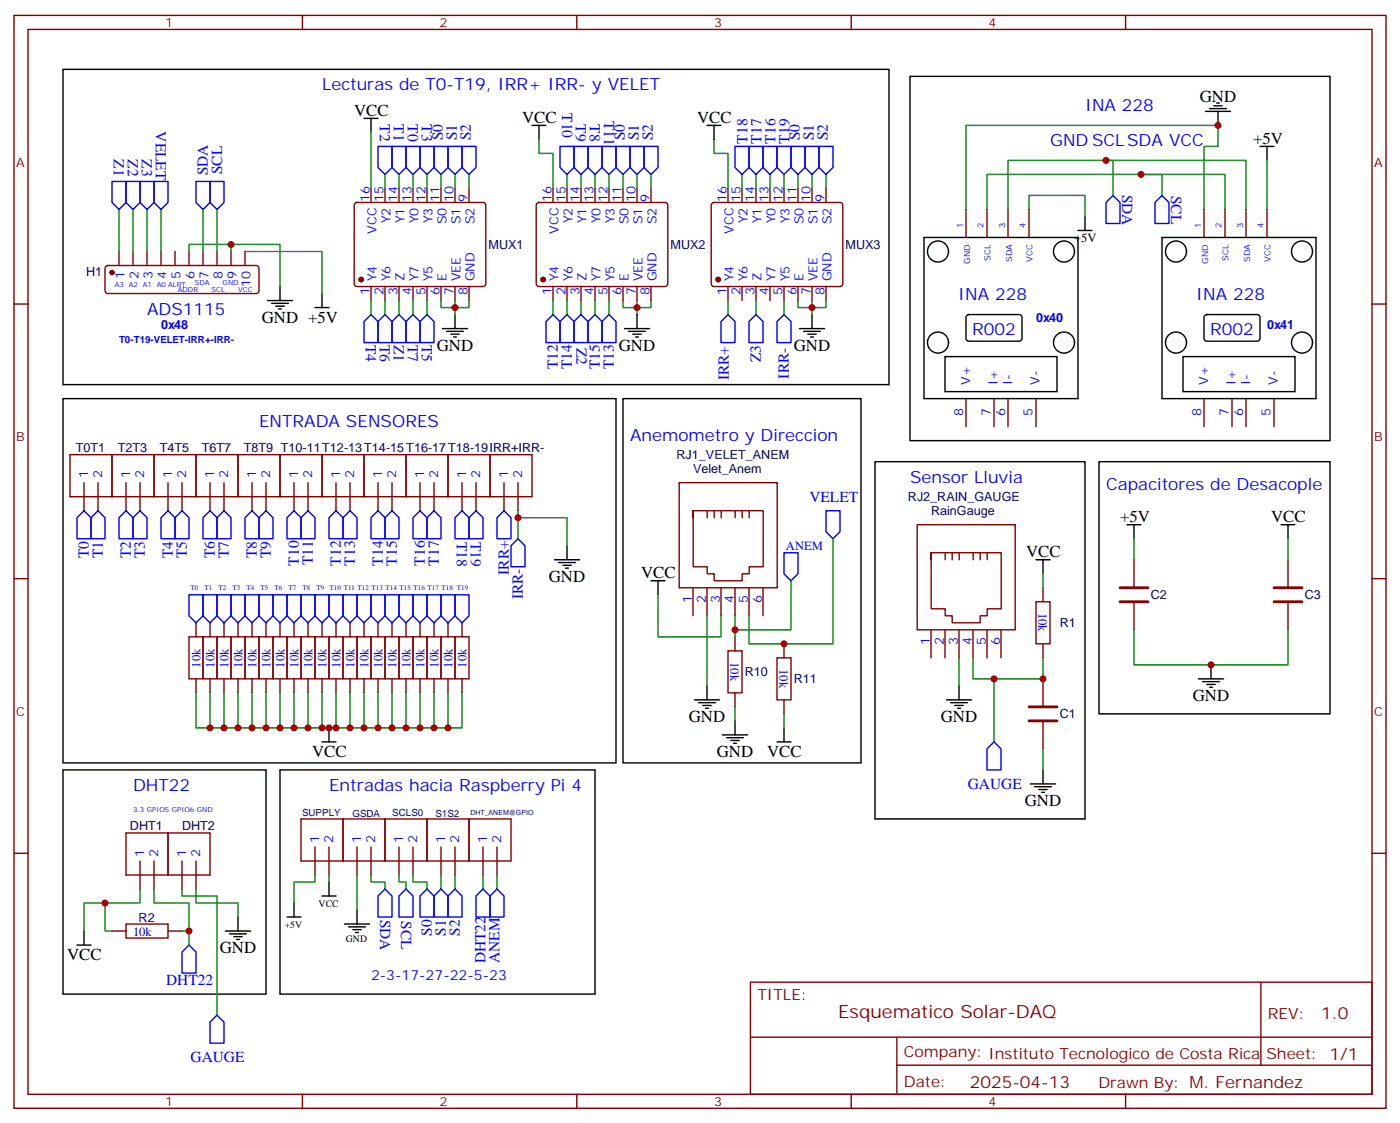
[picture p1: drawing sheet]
<svg xmlns="http://www.w3.org/2000/svg" width="353mm" height="283mm" viewBox="0 0 353 283" stroke-linecap="round" stroke-linejoin="round" font-family="sans-serif">
<g fill="none" stroke="#870000" stroke-width=".35">
<path d="M3.5 3.9h345.7v275.1h-345.7zM7.1 7.4h338.6v268.1h-338.6zM76.2 3.9v3.5M145.3 3.9v3.5M214.5 3.9v3.5M283.6 3.9v3.5M89.5 51.2l.5-.2h31.7a.71 .71 0 0 1 .7 .7v19.7l-.4 .7h-32l-.5-.2-.2-.5v-19.7zM93.5 47.4v3.6M97 47.4v3.6M100.5 47.4v3.6M104.1 47.4v3.6M107.6 47.4v3.6"/>
<path d="M111.1 47.4v3.6M114.7 47.4v3.6M118.2 47.4v3.6M135.3 51.2l.5-.2h31.8a.71 .71 0 0 1 .7 .7v19.7l-.5 .7h-32l-.5-.2-.2-.5v-19.7zM139.3 47.4v3.6M142.9 47.4v3.6M146.4 47.4v3.6M149.9 47.4v3.6M153.5 47.4v3.6M157 47.4v3.6M160.5 47.4v3.6M164 47.4v3.6"/>
<path d="M179.4 51.2l.5-.2h31.8a.71 .71 0 0 1 .7 .7v19.7l-.5 .7h-32l-.5-.2-.2-.5v-19.7zM183.4 47.4v3.6M187 47.4v3.6M190.5 47.4v3.6M194 47.4v3.6M197.6 47.4v3.6M201.1 47.4v3.6M204.6 47.4v3.6M208.1 47.4v3.6M243.4 52.7v7M248.7 52.7v7M254 52.7v7"/>
<path d="M259.3 52.7v7M303.4 52.7v7M308.7 52.7v7M314 52.7v7M319.3 52.7v7M3.5 76.6h3.6M26.7 67.1l.5-.2h37.4a.71 .71 0 0 1 .7 .7v5.6l-.3 .5-.4 .2h-37.4l-.5-.2-.2-.5v-5.6zM30 63.3v3.6M33.5 63.3v3.6M37 63.3v3.6M40.6 63.3v3.6M44.1 63.3v3.6"/>
<path d="M47.6 63.3v3.6M51.2 63.3v3.6M54.7 63.3v3.6M58.2 63.3v3.6M61.7 63.3v3.6M93.5 72.1v3.6M97 72.1v3.6M100.5 72.1v3.6M104.1 72.1v3.6M107.6 72.1v3.6M111.1 72.1v3.6M114.7 72.1v3.6"/>
<path d="M118.2 72.1v3.6M139.3 72.1v3.6M142.9 72.1v3.6M146.4 72.1v3.6M149.9 72.1v3.6M153.5 72.1v3.6M157 72.1v3.6M160.5 72.1v3.6M164 72.1v3.6M183.4 72.1v3.6M187 72.1v3.6M190.5 72.1v3.6"/>
<path d="M194 72.1v3.6M197.6 72.1v3.6M201.1 72.1v3.6M204.6 72.1v3.6M208.1 72.1v3.6M345.7 76.6h3.5M17.6 114.5h116.5v10.6h-116.5zM28.2 114.5v10.6M38.8 114.5v10.6M49.4 114.5v10.6M60 114.5v10.6M70.6 114.5v10.6"/>
<path d="M81.1 114.5v10.6M91.7 114.5v10.6M102.3 114.5v10.6M112.9 114.5v10.6M123.5 114.5v10.6M243.4 100.5v6.9M250.5 100.5v6.9M254 100.5v6.9M261.1 100.5v6.9M303.4 100.5v6.9M310.4 100.5v6.9M314 100.5v6.9"/>
<path d="M321 100.5v6.9M21.2 121.5v7.1M24.7 121.5v7.1M31.7 121.5v7.1M35.3 121.5v7.1M42.3 121.5v7.1M45.9 121.5v7.1M52.9 121.5v7.1M56.4 121.5v7.1M63.5 121.5v7.1M67 121.5v7.1M74.1 121.5v7.1"/>
<path d="M77.6 121.5v7.1M84.7 121.5v7.1M88.2 121.5v7.1M95.2 121.5v7.1M98.8 121.5v7.1M105.8 121.5v7.1M109.4 121.5v7.1M116.4 121.5v7.1M119.9 121.5v7.1M127 121.5v7.1M130.5 121.5v7.1M171.1 121.5h24.7v26.5h-24.7z"/>
<path d="M174.7 128.6h17.6v14.1h-3.5v1.8h-1.8v1.7h-7v-1.7h-1.8v-1.8h-3.5v-14.1v1.8M178.2 128.6v1.8M180 128.6v1.8M181.7 128.6v1.8M185.3 128.6v1.8M187 128.6v1.8M188.8 128.6v1.8M231.1 132.1h24.7v26.5h-24.7zM234.6 139.2h17.7v14.1h-3.5v1.7h-1.8v1.8h-7.1v-1.8h-1.7v-1.7h-3.6v-14.1v1.7M238.2 139.2v1.7M239.9 139.2v1.7M241.7 139.2v1.7"/>
<path d="M245.2 139.2v1.7M247 139.2v1.7M248.8 139.2v1.7M3.5 145.7h3.6M49.4 156.8v3.5M52.9 156.8v3.5M56.4 156.8v3.5M60 156.8v3.5M63.5 156.8v3.5M67 156.8v3.5M70.6 156.8v3.5M74.1 156.8v3.5"/>
<path d="M77.6 156.8v3.5M81.1 156.8v3.5M84.7 156.8v3.5M88.2 156.8v3.5M91.7 156.8v3.5M95.2 156.8v3.5M98.8 156.8v3.5M102.3 156.8v3.5M105.8 156.8v3.5M109.4 156.8v3.5M112.9 156.8v3.5M116.4 156.8v3.5"/>
<path d="M174.6 148v7M178.2 148v7M181.7 148v7M185.2 148v7M188.7 148v7M192.3 148v7M234.6 158.6v7M238.1 158.6v7M241.7 158.6v7M245.2 158.6v7M248.7 158.6v7M252.2 158.6v7"/>
<path d="M261.1 151.5h3.5v10.6h-3.5zM262.8 148v3.5M285.8 140.9v7.1M285.8 151.5v7.1M324.6 140.9v7.1M324.6 151.5v7.1M345.7 145.7h3.5M47.6 160.3h3.6v10.6h-3.6zM49.4 170.9v3.5M51.2 160.3h3.5v10.6h-3.5zM52.9 170.9v3.5M54.7 160.3h3.5v10.6h-3.5z"/>
<path d="M56.4 170.9v3.5M58.2 160.3h3.5v10.6h-3.5zM60 170.9v3.5M61.7 160.3h3.6v10.6h-3.6zM63.5 170.9v3.5M65.3 160.3h3.5v10.6h-3.5zM67 170.9v3.5M68.8 160.3h3.5v10.6h-3.5zM70.6 170.9v3.5M72.3 160.3h3.5v10.6h-3.5zM74.1 170.9v3.5M75.8 160.3h3.6v10.6h-3.6z"/>
<path d="M77.6 170.9v3.5M79.4 160.3h3.5v10.6h-3.5zM81.1 170.9v3.5M82.9 160.3h3.5v10.6h-3.5zM84.7 170.9v3.5M86.4 160.3h3.6v10.6h-3.6zM88.2 170.9v3.5M90 160.3h3.5v10.6h-3.5zM91.7 170.9v3.5M93.5 160.3h3.5v10.6h-3.5zM95.2 170.9v3.5M97 160.3h3.5v10.6h-3.5z"/>
<path d="M98.8 170.9v3.5M100.5 160.3h3.6v10.6h-3.6zM102.3 170.9v3.5M104.1 160.3h3.5v10.6h-3.5zM105.8 170.9v3.5M107.6 160.3h3.5v10.6h-3.5zM109.4 170.9v3.5M111.1 160.3h3.6v10.6h-3.6zM112.9 170.9v3.5M114.7 160.3h3.5v10.6h-3.5zM116.4 170.9v3.5M183.4 163.9h3.6v10.5h-3.6z"/>
<path d="M185.2 160.3v3.6M185.2 174.4v3.6M195.8 165.6h3.5v10.6h-3.5zM197.6 162.1v3.5M197.6 176.2v3.5M262.8 162.1v3.5M262.8 170.9v7.1M262.8 181.5v7.1M3.5 214.8h3.6M31.7 209.7h21.2v10.6h-21.2zM35.3 216.8v7M38.8 216.8v7"/>
<path d="M42.3 209.7v10.6M45.9 216.8v7M49.4 216.8v7M75.8 206.2h53v10.6h-53zM79.4 213.3v7M82.9 213.3v7M86.4 206.2v10.6M90 213.3v7M93.5 213.3v7M97 206.2v10.6M100.5 213.3v7M104.1 213.3v7"/>
<path d="M107.6 206.2v10.6M111.1 213.3v7M114.7 213.3v7M118.2 206.2v10.6M121.7 213.3v7M125.2 213.3v7M345.7 214.8h3.5M28.2 234.4h3.5M31.7 232.7h10.6v3.5h-10.6zM42.3 234.4h3.6M189.1 247.3h156.6v28.2h-156.6zM317.7 247.3v20.9"/>
<path d="M76.2 275.5v3.5M145.3 275.5v3.5M189.1 261.1h156.5M214.5 275.5v3.5M226 268.2h119.6M226 261.1v14.2M283.6 275.5v3.5"/>
</g>
<g fill="none" stroke="#000" stroke-width=".35">
<path d="M15.9 17.5h208.1v79.3h-208.1zM229.3 19.2h105.8v91.7h-105.8zM91.7 29.8h3.5M93.5 29.8v3.5M134.1 31.6h3.5M135.8 31.6v3.5M178.2 31.6h3.5M179.9 31.6v3.5M303.7 28h6.4M304.8 27.3h4.2M305.9 26.6h2.1M306.6 25.9h.7"/>
<path d="M306.9 28v3.6M317.5 36.9h3.5M319.3 36.9v3.5M232.8 59.8h38.8v40.6h-38.8zM271.6 58h3.6M273.4 54.5v3.5M292.8 59.8h38.8v40.6h-38.8zM67.4 75.7h6.3M68.4 76.4h4.3M69.5 77.1h2.1M70.2 77.8h.7M70.6 72.1v3.6"/>
<path d="M79.4 77.4h3.5M81.1 73.9v3.5M114.7 79.2v3.5M160.5 79.2v3.5M204.6 79.2v3.5M243.7 79.4l.4-.2h12.7a.71 .71 0 0 1 .7 .7v5.3l-.4 .6-13 .1-.5-.2-.2-.5v-5.3zM303.6 79.4l.5-.2h12.7a.71 .71 0 0 1 .7 .7v5.3l-.5 .6-12.9 .1-.5-.2-.2-.5v-5.3zM111.5 82.7h6.3M112.5 83.4h4.3M113.6 84.1h2.1M114.3 84.8h.7M157.3 82.7h6.4"/>
<path d="M158.4 83.4h4.2M159.5 84.1h2.1M160.2 84.8h.7M201.4 82.7h6.4M202.5 83.4h4.2M203.6 84.1h2.1M204.3 84.8h.7M238.1 89.8h28.2v8.8h-28.2zM298.1 89.8h28.2v8.8h-28.2zM15.9 100.4h139.3v91.7h-139.3zM157 100.4h60v91.7h-60zM220.5 116.2h52.9v90h-52.9z"/>
<path d="M276.9 116.2h58.2v63.5h-58.2zM142.9 137.4v3.5M284 132.1h3.5M285.8 132.1v3.5M322.8 132.1h3.5M324.6 132.1v3.5M139.7 140.9h6.3M140.8 141.6h4.2M141.8 142.3h2.1M142.5 143.1h.7M164 146.2h3.6M165.8 146.2v3.6"/>
<path d="M261.1 140.9h3.5M262.8 140.9v3.6M175 176.2h6.3M176 176.9h4.3M177.1 177.6h2.1M177.8 178.3h.7M178.2 172.7v3.5M238.5 176.2h6.3M239.5 176.9h4.3M240.6 177.6h2.1M241.3 178.3h.7M241.7 172.7v3.5"/>
<path d="M302 170.9h6.3M303 171.6h4.3M304.1 172.3h2.1M304.8 173h.7M305.2 167.4v3.5M15.9 193.9h51.1v56.4h-51.1zM70.6 193.9h79.3v56.4h-79.3zM81.1 186.8h3.6M82.9 183.3v3.5M182 185h6.4M183.1 185.7h4.2M184.1 186.4h2.2"/>
<path d="M184.9 187.1h.7M185.2 181.5v3.5M195.8 186.8h3.5M197.6 183.3v3.5M259.6 197.4h6.4M260.7 198.1h4.2M261.8 198.8h2.1M262.5 199.5h.7M262.8 193.9v3.5M19.4 237.9h3.5M21.2 234.4v3.5M56.8 234.4h6.3"/>
<path d="M57.9 235.1h4.2M58.9 235.8h2.1M59.6 236.5h.7M60 230.9v3.5M72.3 230.9h3.5M74.1 227.4v3.5M81.1 225.6h3.6M82.9 222.1v3.5M86.8 232.7h6.3M87.8 233.4h4.3M88.9 234.1h2.1M89.6 234.8h.7"/>
<path d="M90 229.1v3.6"/>
<circle cx="236.4" cy="63.3" r="2.65"/>
<circle cx="268.1" cy="63.3" r="2.65"/>
<circle cx="296.3" cy="63.3" r="2.65"/>
<circle cx="328.1" cy="63.3" r="2.65"/>
<circle cx="236.4" cy="86.3" r="2.65"/>
<circle cx="268.1" cy="86.3" r="2.65"/>
<circle cx="296.3" cy="86.3" r="2.65"/>
<circle cx="328.1" cy="86.3" r="2.65"/>
</g>
<g fill="none" stroke="#008700" stroke-width=".35">
<path d="M93.5 33.3v14.1M135.8 35.1v3.5h3.5v8.8M179.9 35.1v3.5h3.5v8.8M30 52.7v10.6M33.5 52.7v10.6M37 52.7v10.6M40.6 52.7v10.6M51.2 52.7v10.6M54.7 52.7v10.6M97 43.9v3.5M100.5 43.9v3.5M104.1 43.9v3.5"/>
<path d="M107.6 43.9v3.5M111.1 43.9v3.5M114.7 43.9v3.5M118.2 43.9v3.5M142.9 43.9v3.5M146.4 43.9v3.5M149.9 43.9v3.5M153.5 43.9v3.5M157 43.9v3.5M160.5 43.9v3.5M164 43.9v3.5M187 43.9v3.5"/>
<path d="M190.5 43.9v3.5M194 43.9v3.5M197.6 43.9v3.5M201.1 43.9v3.5M204.6 43.9v3.5M208.1 43.9v3.5M243.4 52.7v-21.1h63.5v5.3h-3.5v15.8M248.7 52.7v-8.8h60v8.8M254 52.7v-12.3h60v12.3M259.3 52.7v-3.5h14.1v5.3M278.7 40.4h1.8v8.8M287.5 43.9h5.3v5.3"/>
<path d="M319.3 40.4v12.3M58.2 63.3v-1.7h12.4v10.5M58.2 61.6h-10.6v1.7M61.7 63.3h19.4v10.6M93.5 75.7v3.5M97 75.7v3.5M100.5 75.7v3.5M104.1 75.7v3.5M107.6 75.7v3.5M111.1 75.7v1.7h7.1v-1.7M114.7 75.7v3.5M139.3 75.7v3.5"/>
<path d="M142.9 75.7v3.5M146.4 75.7v3.5M149.9 75.7v3.5M153.5 75.7v3.5M157 75.7v1.7h7v-1.7M160.5 75.7v3.5M183.4 75.7v3.5M190.5 75.7v3.5M197.6 75.7v3.5M201.1 75.7v1.7h7v-1.7M204.6 75.7v3.5M130.5 130.4h12.4v7"/>
<path d="M130.5 128.6v7M209.9 135.6v26.5h-21.2v-7.1M285.8 135.6v5.3M324.6 135.6v5.3M165.8 149.8v10.5h15.9v-5.3M178.2 155v17.7M185.2 155v5.3M199.3 146.2v12.4h-14.1M262.8 144.5v3.5M285.8 158.6v8.8h38.8v-8.8M49.4 174.4v8.9h67v-8.9M52.9 174.4v8.9"/>
<path d="M56.4 174.4v8.9M60 174.4v8.9M63.5 174.4v8.9M67 174.4v8.9M70.6 174.4v8.9M74.1 174.4v8.9M77.6 174.4v8.9M81.1 174.4v8.9M84.7 174.4v8.9M88.2 174.4v8.9M91.7 174.4v8.9M95.2 174.4v8.9"/>
<path d="M98.8 174.4v8.9M102.3 174.4v8.9M105.8 174.4v8.9M109.4 174.4v8.9M112.9 174.4v8.9M185.2 178v3.5M197.6 179.7v3.6M241.7 165.6v7.1M245.2 165.6v5.3h17.6v-5.3M250.5 170.9v15.9M262.8 188.6v5.3M26.5 227.4v7h1.7"/>
<path d="M35.3 223.8v3.6h-14.1v7M38.8 223.8v3.6h8.8v7h-1.7M45.9 223.8v1.8h8.8v30M47.6 234.4v3.5M49.4 223.8v3.6h10.6v3.5M79.4 220.3v1.8h-5.3v5.3M82.9 220.3v1.8M90 220.3v8.8M93.5 220.3v1.8h3.5v1.7M100.5 220.3v1.8h1.8v1.7M104.1 220.3v1.8h3.5v1.7M111.1 220.3v3.5"/>
<path d="M114.7 220.3v3.5M121.7 220.3v3.5M125.2 220.3v3.5"/>
</g>
<g fill="#870000" stroke="#870000" stroke-width=".35">
<circle cx="28.2" cy="68.6" r=".53"/>
<circle cx="91" cy="70.4" r=".53"/>
<circle cx="136.9" cy="70.4" r=".53"/>
<circle cx="181" cy="70.4" r=".53"/>
</g>
<g fill="none" stroke="#00f" stroke-width=".35">
<path d="M95.2 36.9h3.6v5.3l-1.8 1.7-1.8-1.7zM98.8 36.9h3.5v5.3l-1.8 1.7-1.7-1.7zM102.3 36.9h3.5v5.3l-1.7 1.7-1.8-1.7zM105.8 36.9h3.6v5.3l-1.8 1.7-1.8-1.7zM109.4 36.9h3.5v5.3l-1.8 1.7-1.7-1.7zM112.9 36.9h3.5v5.3l-1.7 1.7-1.8-1.7zM116.4 36.9h3.5v5.3l-1.7 1.7-1.8-1.7zM141.1 36.9h3.5v5.3l-1.7 1.7-1.8-1.7zM144.6 36.9h3.6v5.3l-1.8 1.7-1.8-1.7zM148.2 36.9h3.5v5.3l-1.8 1.7-1.7-1.7zM151.7 36.9h3.5v5.3l-1.7 1.7-1.8-1.7zM155.2 36.9h3.5v5.3l-1.7 1.7-1.8-1.7z"/>
<path d="M158.7 36.9h3.6v5.3l-1.8 1.7-1.8-1.7zM162.3 36.9h3.5v5.3l-1.8 1.7-1.7-1.7zM185.2 36.9h3.5v5.3l-1.7 1.7-1.8-1.7zM188.7 36.9h3.6v5.3l-1.8 1.7-1.8-1.7zM192.3 36.9h3.5v5.3l-1.8 1.7-1.7-1.7zM195.8 36.9h3.5v5.3l-1.7 1.7-1.8-1.7zM199.3 36.9h3.5v5.3l-1.7 1.7-1.8-1.7zM202.8 36.9h3.6v5.3l-1.8 1.7-1.8-1.7zM206.4 36.9h3.5v5.3l-1.8 1.7-1.7-1.7zM28.2 45.7h3.5v5.3l-1.7 1.7-1.8-1.7zM31.7 45.7h3.6v5.3l-1.8 1.7-1.8-1.7zM35.3 45.7h3.5v5.3l-1.8 1.7-1.7-1.7z"/>
<path d="M38.8 45.7h3.5v5.3l-1.7 1.7-1.8-1.7zM49.4 45.7h3.5v5.3l-1.7 1.7-1.8-1.7zM52.9 45.7h3.5v5.3l-1.7 1.7-1.8-1.7zM278.7 51l1.8-1.8 1.7 1.8v5.3h-3.5zM292.8 49.2l1.8 1.8v5.3h-3.6v-5.3zM139.3 79.2l1.8 1.8v5.3h-3.5v-5.3zM146.4 79.2l1.8 1.8v5.3h-3.6v-5.3zM149.9 79.2l1.8 1.8v5.3h-3.5v-5.3zM153.5 79.2l1.7 1.8v5.3h-3.5v-5.3zM190.5 79.2l1.8 1.8v5.3h-3.6v-5.3zM91.7 81l1.8-1.8 1.7 1.8v5.3h-3.5zM95.2 81l1.8-1.8 1.8 1.8v5.3h-3.6z"/>
<path d="M98.8 81l1.7-1.8 1.8 1.8v5.3h-3.5zM102.3 81l1.8-1.8 1.7 1.8v5.3h-3.5zM105.8 81l1.8-1.8 1.8 1.8v5.3h-3.6zM141.1 81l1.8-1.8 1.7 1.8v5.3h-3.5zM181.7 81l1.7-1.8 1.8 1.8v5.3h-3.5zM195.8 81l1.8-1.8 1.7 1.8v5.3h-3.5zM21.2 128.6l1.7 1.8v5.2h-3.5v-5.2zM24.7 128.6l1.8 1.8v5.2h-3.6v-5.2zM31.7 128.6l1.8 1.8v5.2h-3.5v-5.2zM35.3 128.6l1.7 1.8v5.2h-3.5v-5.2zM42.3 128.6l1.8 1.8v5.2h-3.5v-5.2zM45.9 128.6l1.7 1.8v5.2h-3.5v-5.2z"/>
<path d="M52.9 128.6l1.8 1.8v5.2h-3.5v-5.2zM56.4 128.6l1.8 1.8v5.2h-3.5v-5.2zM63.5 128.6l1.8 1.8v5.2h-3.6v-5.2zM67 128.6l1.8 1.8v5.2h-3.5v-5.2zM74.1 128.6l1.7 1.8v5.2h-3.5v-5.2zM77.6 128.6l1.8 1.8v5.2h-3.6v-5.2zM84.7 128.6l1.7 1.8v5.2h-3.5v-5.2zM88.2 128.6l1.8 1.8v5.2h-3.6v-5.2zM95.2 128.6l1.8 1.8v5.2h-3.5v-5.2zM98.8 128.6l1.7 1.8v5.2h-3.5v-5.2zM104.1 130.4l1.7-1.8 1.8 1.8v5.2h-3.5zM109.4 128.6l1.7 1.8v5.2h-3.5v-5.2z"/>
<path d="M114.7 130.4l1.7-1.8 1.8 1.8v5.2h-3.5zM118.2 130.4l1.7-1.8 1.8 1.8v5.2h-3.5zM127 128.6l1.8 1.8v5.2h-3.6v-5.2zM130.5 135.6l1.8 1.8v5.3h-3.5v-5.3zM197.6 139.2h3.5v5.3l-1.8 1.7-1.7-1.7zM208.1 128.6h3.6v5.3l-1.8 1.7-1.8-1.7zM47.6 149.8h3.6v5.2l-1.8 1.8-1.8-1.8zM51.2 149.8h3.5v5.2l-1.8 1.8-1.7-1.8zM54.7 149.8h3.5v5.2l-1.8 1.8-1.7-1.8zM58.2 149.8h3.5v5.2l-1.7 1.8-1.8-1.8zM61.7 149.8h3.6v5.2l-1.8 1.8-1.8-1.8zM65.3 149.8h3.5v5.2l-1.8 1.8-1.7-1.8z"/>
<path d="M68.8 149.8h3.5v5.2l-1.7 1.8-1.8-1.8zM72.3 149.8h3.5v5.2l-1.7 1.8-1.8-1.8zM75.8 149.8h3.6v5.2l-1.8 1.8-1.8-1.8zM79.4 149.8h3.5v5.2l-1.8 1.8-1.7-1.8zM82.9 149.8h3.5v5.2l-1.7 1.8-1.8-1.8zM86.4 149.8h3.6v5.2l-1.8 1.8-1.8-1.8zM90 149.8h3.5v5.2l-1.8 1.8-1.7-1.8zM93.5 149.8h3.5v5.2l-1.8 1.8-1.7-1.8zM97 149.8h3.5v5.2l-1.7 1.8-1.8-1.8zM100.5 149.8h3.6v5.2l-1.8 1.8-1.8-1.8zM104.1 149.8h3.5v5.2l-1.8 1.8-1.7-1.8zM107.6 149.8h3.5v5.2l-1.7 1.8-1.8-1.8z"/>
<path d="M111.1 149.8h3.6v5.2l-1.8 1.8-1.8-1.8zM114.7 149.8h3.5v5.2l-1.8 1.8-1.7-1.8zM250.5 186.8l1.7 1.8v5.3h-3.5v-5.3zM47.6 237.9l1.8 1.8v5.3h-3.5v-5.3zM97 223.8l1.8 1.8v5.3h-3.6v-5.3zM102.3 223.8l1.8 1.8v5.3h-3.6v-5.3zM107.6 223.8l1.8 1.8v5.3h-3.6v-5.3zM111.1 223.8l1.8 1.8v5.3h-3.5v-5.3zM114.7 223.8l1.7 1.8v5.3h-3.5v-5.3zM121.7 223.8l1.8 1.8v5.3h-3.6v-5.3zM125.2 223.8l1.8 1.8v5.3h-3.5v-5.3zM54.7 255.6l1.7 1.8v5.2h-3.5v-5.2z"/>
</g>
<path d="M282.2 148h7.1M282.2 151.5h7.1M321 148h7.1M321 151.5h7.1M259.3 178h7M259.3 181.5h7" fill="none" stroke="#870000" stroke-width=".71"/>
<g fill="#c00">
<circle cx="278.7" cy="40.4" r=".88"/>
<circle cx="306.9" cy="31.6" r=".88"/>
<circle cx="58.2" cy="61.6" r=".88"/>
<circle cx="26.5" cy="227.4" r=".88"/>
<circle cx="47.6" cy="234.4" r=".88"/>
<circle cx="114.7" cy="77.4" r=".88"/>
<circle cx="160.5" cy="77.4" r=".88"/>
<circle cx="185.2" cy="158.6" r=".88"/>
<circle cx="197.6" cy="162.1" r=".88"/>
<circle cx="262.8" cy="170.9" r=".88"/>
<circle cx="204.6" cy="77.4" r=".88"/>
<circle cx="250.5" cy="170.9" r=".88"/>
<circle cx="82.9" cy="183.3" r=".88"/>
<circle cx="52.9" cy="183.3" r=".88"/>
<circle cx="56.4" cy="183.3" r=".88"/>
<circle cx="60" cy="183.3" r=".88"/>
<circle cx="63.5" cy="183.3" r=".88"/>
<circle cx="67" cy="183.3" r=".88"/>
<circle cx="70.6" cy="183.3" r=".88"/>
<circle cx="74.1" cy="183.3" r=".88"/>
<circle cx="77.6" cy="183.3" r=".88"/>
<circle cx="81.1" cy="183.3" r=".88"/>
<circle cx="84.7" cy="183.3" r=".88"/>
<circle cx="88.2" cy="183.3" r=".88"/>
<circle cx="91.7" cy="183.3" r=".88"/>
<circle cx="95.3" cy="183.3" r=".88"/>
<circle cx="98.8" cy="183.3" r=".88"/>
<circle cx="102.3" cy="183.3" r=".88"/>
<circle cx="105.8" cy="183.3" r=".88"/>
<circle cx="109.4" cy="183.3" r=".88"/>
<circle cx="112.9" cy="183.3" r=".88"/>
<circle cx="287.5" cy="43.9" r=".88"/>
<circle cx="305.2" cy="167.4" r=".88"/>
<circle cx="130.5" cy="130.4" r=".88"/>
</g>
<text font-size="4.6" fill="#800" x="211.2" y="256.3">Esquematico Solar-DAQ</text>
<g font-size="4.2" fill="#00f">
<text x="81.1" y="22.8">Lecturas de T0-T19, IRR+ IRR- y VELET</text>
<text x="273.4" y="28">INA 228</text>
<text x="264.6" y="36.9">GND SCLSDA VCC</text>
<text x="241.4" y="75.4">INA 228</text>
<text x="301.4" y="75.4">INA 228</text>
<text x="37" y="79.2">ADS1115</text>
<text x="245" y="84.2">R002</text>
<text x="304.9" y="84.2">R002</text>
<text x="65.3" y="107.4">ENTRADA SENSORES</text>
<text x="158.7" y="110.9">Anemometro y Direccion</text>
<text x="229.3" y="121.5">Sensor Lluvia</text>
<text x="278.7" y="123.3">Capacitores de Desacople</text>
<text x="33.5" y="199.1">DHT22</text>
<text x="82.9" y="199.1">Entradas hacia Raspberry Pi 4</text>
</g>
<g font-size="4.2">
<text x="89.3" y="29.1">VCC</text>
<text x="302.3" y="25.6">GND</text>
<text x="131.6" y="30.9">VCC</text>
<text x="175.7" y="30.9">VCC</text>
<text x="315.7" y="36.2">+5V</text>
<text x="66" y="81.3">GND +5V</text>
<text x="110.1" y="88.4">GND</text>
<text x="155.9" y="88.4">GND</text>
<text x="200" y="88.4">GND</text>
<text x="282.2" y="131.4">+5V</text>
<text x="320.3" y="131.4">VCC</text>
<text x="258.6" y="140.2">VCC</text>
<text x="138.3" y="146.6">GND</text>
<text x="161.6" y="145.5">VCC</text>
<text x="300.6" y="176.6">GND</text>
<text x="173.6" y="181.9">GND</text>
<text x="237.1" y="181.9">GND</text>
<text x="78.7" y="190.7">VCC</text>
<text x="180.6" y="190.7">GND</text>
<text x="193.3" y="190.7">VCC</text>
<text x="258.2" y="203">GND</text>
<text x="16.9" y="241.8">VCC</text>
<text x="55.4" y="240.1">GND</text>
</g>
<g font-size="4.2" fill="#800">
<text x="332.9" y="256.6">1.0</text>
<text x="244.3" y="273.9">2025-04-13</text>
</g>
<g font-size="3.9" fill="#00f">
<text x="141.6" y="28.5" transform="rotate(90 141.6 28.5)">T10</text>
<text x="39.3" y="33.1" transform="rotate(90 39.3 33.1)">VELET</text>
<text x="95.7" y="31.3" transform="rotate(90 95.7 31.3)">T2</text>
<text x="99.2" y="31.3" transform="rotate(90 99.2 31.3)">T1</text>
<text x="102.8" y="31.3" transform="rotate(90 102.8 31.3)">T0</text>
<text x="106.3" y="31.3" transform="rotate(90 106.3 31.3)">T3</text>
<text x="111.6" y="35.3" transform="rotate(-90 111.6 35.3)">S0</text>
<text x="115.1" y="35.3" transform="rotate(-90 115.1 35.3)">S1</text>
<text x="118.6" y="35.3" transform="rotate(-90 118.6 35.3)">S2</text>
<text x="145.1" y="31.3" transform="rotate(90 145.1 31.3)">T9</text>
<text x="148.6" y="31.3" transform="rotate(90 148.6 31.3)">T8</text>
<text x="152.2" y="30.4" transform="rotate(90 152.2 30.4)">T11</text>
<text x="157.4" y="35.3" transform="rotate(-90 157.4 35.3)">S0</text>
<text x="161" y="35.3" transform="rotate(-90 161 35.3)">S1</text>
<text x="164.5" y="35.3" transform="rotate(-90 164.5 35.3)">S2</text>
<text x="201.5" y="35.3" transform="rotate(-90 201.5 35.3)">S0</text>
<text x="205.1" y="35.3" transform="rotate(-90 205.1 35.3)">S1</text>
<text x="208.6" y="35.3" transform="rotate(-90 208.6 35.3)">S2</text>
<text x="28.7" y="40.2" transform="rotate(90 28.7 40.2)">Z1</text>
<text x="32.2" y="40.2" transform="rotate(90 32.2 40.2)">Z2</text>
<text x="35.7" y="40.2" transform="rotate(90 35.7 40.2)">Z3</text>
<text x="188.3" y="36.2" transform="rotate(-90 188.3 36.2)">T18</text>
<text x="191.9" y="36.2" transform="rotate(-90 191.9 36.2)">T17</text>
<text x="195.4" y="36.2" transform="rotate(-90 195.4 36.2)">T16</text>
<text x="198.9" y="36.2" transform="rotate(-90 198.9 36.2)">T19</text>
<text x="52.4" y="44.2" transform="rotate(-90 52.4 44.2)">SDA</text>
<text x="55.9" y="43.8" transform="rotate(-90 55.9 43.8)">SCL</text>
<text x="282.7" y="49" transform="rotate(90 282.7 49)">SDA</text>
<text x="295.1" y="49.3" transform="rotate(90 295.1 49.3)">SCL</text>
<text x="92.2" y="86.8" transform="rotate(90 92.2 86.8)">T4</text>
<text x="95.7" y="86.8" transform="rotate(90 95.7 86.8)">T6</text>
<text x="99.2" y="86.8" transform="rotate(90 99.2 86.8)">Z1</text>
<text x="102.8" y="86.8" transform="rotate(90 102.8 86.8)">T7</text>
<text x="106.3" y="86.8" transform="rotate(90 106.3 86.8)">T5</text>
<text x="145.2" y="87.6" transform="rotate(90 145.2 87.6)">Z2</text>
<text x="140.6" y="93" transform="rotate(-90 140.6 93)">T12</text>
<text x="144.1" y="93" transform="rotate(-90 144.1 93)">T14</text>
<text x="151.2" y="93" transform="rotate(-90 151.2 93)">T15</text>
<text x="154.7" y="93" transform="rotate(-90 154.7 93)">T13</text>
<text x="183.6" y="95.7" transform="rotate(-90 183.6 95.7)">IRR+</text>
<text x="191.8" y="91.1" transform="rotate(-90 191.8 91.1)">Z3</text>
<text x="198.8" y="95.3" transform="rotate(-90 198.8 95.3)">IRR-</text>
<text x="204" y="126.3">VELET</text>
<text x="115.1" y="136.4" transform="rotate(90 115.1 136.4)">T18</text>
<text x="118.6" y="136.4" transform="rotate(90 118.6 136.4)">T19</text>
<text x="22.4" y="140.5" transform="rotate(-90 22.4 140.5)">T0</text>
<text x="25.9" y="140.5" transform="rotate(-90 25.9 140.5)">T1</text>
<text x="33" y="140.5" transform="rotate(-90 33 140.5)">T2</text>
<text x="36.5" y="140.5" transform="rotate(-90 36.5 140.5)">T3</text>
<text x="43.6" y="140.5" transform="rotate(-90 43.6 140.5)">T4</text>
<text x="47.1" y="140.5" transform="rotate(-90 47.1 140.5)">T5</text>
<text x="54.2" y="140.5" transform="rotate(-90 54.2 140.5)">T6</text>
<text x="57.7" y="140.5" transform="rotate(-90 57.7 140.5)">T7</text>
<text x="64.8" y="140.5" transform="rotate(-90 64.8 140.5)">T8</text>
<text x="68.3" y="140.5" transform="rotate(-90 68.3 140.5)">T9</text>
<text x="75.3" y="142.4" transform="rotate(-90 75.3 142.4)">T10</text>
<text x="78.9" y="142.3" transform="rotate(-90 78.9 142.3)">T11</text>
<text x="85.9" y="142.4" transform="rotate(-90 85.9 142.4)">T12</text>
<text x="89.4" y="142.4" transform="rotate(-90 89.4 142.4)">T13</text>
<text x="96.5" y="142.4" transform="rotate(-90 96.5 142.4)">T14</text>
<text x="100" y="142.4" transform="rotate(-90 100 142.4)">T15</text>
<text x="107.1" y="142.4" transform="rotate(-90 107.1 142.4)">T16</text>
<text x="110.6" y="142.4" transform="rotate(-90 110.6 142.4)">T17</text>
<text x="128.3" y="144.7" transform="rotate(-90 128.3 144.7)">IRR+</text>
<text x="131.8" y="150.9" transform="rotate(-90 131.8 150.9)">IRR-</text>
<text x="243.9" y="198.6">GAUGE</text>
<text x="95.8" y="231.5" transform="rotate(90 95.8 231.5)">SDA</text>
<text x="101.1" y="231.9" transform="rotate(90 101.1 231.9)">SCL</text>
<text x="108.8" y="235.6" transform="rotate(-90 108.8 235.6)">S0</text>
<text x="112.4" y="235.6" transform="rotate(-90 112.4 235.6)">S1</text>
<text x="115.9" y="235.6" transform="rotate(-90 115.9 235.6)">S2</text>
<text x="122.4" y="242.6" transform="rotate(-90 122.4 242.6)">DHT22</text>
<text x="125.9" y="242.4" transform="rotate(-90 125.9 242.4)">ANEM</text>
<text x="41.9" y="248">DHT22</text>
<text x="48" y="267.5">GAUGE</text>
</g>
<g font-size="3.9" fill="#800">
<text x="190.9" y="251.9">TITLE:</text>
<text x="319.5" y="256.6">REV:</text>
<text x="227.8" y="266.1">Company: Instituto Tecnologico de Costa Rica</text>
<text x="319.1" y="266.7">Sheet: 1/1</text>
<text x="227.8" y="273.8">Date:</text>
<text x="276.8" y="273.8">Drawn By: M. Fernandez</text>
</g>
<text font-size="3.5" fill="#00f" x="93.5" y="246.8">2-3-17-27-22-5-23</text>
<g font-size="3.2" fill="#800">
<text x="41.6" y="6.9">1</text>
<text x="110.8" y="6.9">2</text>
<text x="179.9" y="6.9">3</text>
<text x="249.1" y="6.9">4</text>
<text x="4.1" y="42">A</text>
<text x="346.3" y="42">A</text>
<text x="4.1" y="111.1">B</text>
<text x="346.3" y="111.1">B</text>
<text x="4.1" y="180.3">C</text>
<text x="346.3" y="180.3">C</text>
<text x="41.6" y="278.5">1</text>
<text x="110.8" y="278.5">2</text>
<text x="179.9" y="278.5">3</text>
<text x="249.1" y="278.5">4</text>
</g>
<g font-size="3.2" fill="#00f">
<text x="93.1" y="50.8" transform="rotate(-90 93.1 50.8)">16</text>
<text x="96.7" y="50.8" transform="rotate(-90 96.7 50.8)">15</text>
<text x="100.2" y="50.8" transform="rotate(-90 100.2 50.8)">14</text>
<text x="103.7" y="50.8" transform="rotate(-90 103.7 50.8)">13</text>
<text x="107.2" y="50.8" transform="rotate(-90 107.2 50.8)">12</text>
<text x="110.8" y="50.8" transform="rotate(-90 110.8 50.8)">11</text>
<text x="114.3" y="50.8" transform="rotate(-90 114.3 50.8)">10</text>
<text x="117.8" y="50.8" transform="rotate(-90 117.8 50.8)">9</text>
<text x="139" y="50.8" transform="rotate(-90 139 50.8)">16</text>
<text x="142.5" y="50.8" transform="rotate(-90 142.5 50.8)">15</text>
<text x="146" y="50.8" transform="rotate(-90 146 50.8)">14</text>
<text x="149.6" y="50.8" transform="rotate(-90 149.6 50.8)">13</text>
<text x="153.1" y="50.8" transform="rotate(-90 153.1 50.8)">12</text>
<text x="156.6" y="50.8" transform="rotate(-90 156.6 50.8)">11</text>
<text x="160.2" y="50.8" transform="rotate(-90 160.2 50.8)">10</text>
<text x="163.7" y="50.8" transform="rotate(-90 163.7 50.8)">9</text>
<text x="183.1" y="50.8" transform="rotate(-90 183.1 50.8)">16</text>
<text x="186.6" y="50.8" transform="rotate(-90 186.6 50.8)">15</text>
<text x="190.1" y="50.8" transform="rotate(-90 190.1 50.8)">14</text>
<text x="193.7" y="50.8" transform="rotate(-90 193.7 50.8)">13</text>
<text x="197.2" y="50.8" transform="rotate(-90 197.2 50.8)">12</text>
<text x="200.7" y="50.8" transform="rotate(-90 200.7 50.8)">11</text>
<text x="204.3" y="50.8" transform="rotate(-90 204.3 50.8)">10</text>
<text x="207.8" y="50.8" transform="rotate(-90 207.8 50.8)">9</text>
<text x="94.9" y="58.9" transform="rotate(-90 94.9 58.9)">VCC</text>
<text x="98.4" y="56.3" transform="rotate(-90 98.4 56.3)">Y2</text>
<text x="102" y="56.3" transform="rotate(-90 102 56.3)">Y1</text>
<text x="105.5" y="56.3" transform="rotate(-90 105.5 56.3)">Y0</text>
<text x="109" y="56.3" transform="rotate(-90 109 56.3)">Y3</text>
<text x="112.5" y="56.5" transform="rotate(-90 112.5 56.5)">S0</text>
<text x="116.1" y="56.5" transform="rotate(-90 116.1 56.5)">S1</text>
<text x="119.6" y="56.5" transform="rotate(-90 119.6 56.5)">S2</text>
<text x="140.8" y="58.9" transform="rotate(-90 140.8 58.9)">VCC</text>
<text x="144.3" y="56.3" transform="rotate(-90 144.3 56.3)">Y2</text>
<text x="147.8" y="56.3" transform="rotate(-90 147.8 56.3)">Y1</text>
<text x="151.3" y="56.3" transform="rotate(-90 151.3 56.3)">Y0</text>
<text x="154.9" y="56.3" transform="rotate(-90 154.9 56.3)">Y3</text>
<text x="158.4" y="56.5" transform="rotate(-90 158.4 56.5)">S0</text>
<text x="161.9" y="56.5" transform="rotate(-90 161.9 56.5)">S1</text>
<text x="165.5" y="56.5" transform="rotate(-90 165.5 56.5)">S2</text>
<text x="184.9" y="58.9" transform="rotate(-90 184.9 58.9)">VCC</text>
<text x="188.4" y="56.3" transform="rotate(-90 188.4 56.3)">Y2</text>
<text x="191.9" y="56.3" transform="rotate(-90 191.9 56.3)">Y1</text>
<text x="195.4" y="56.3" transform="rotate(-90 195.4 56.3)">Y0</text>
<text x="199" y="56.3" transform="rotate(-90 199 56.3)">Y3</text>
<text x="202.5" y="56.5" transform="rotate(-90 202.5 56.5)">S0</text>
<text x="206" y="56.5" transform="rotate(-90 206 56.5)">S1</text>
<text x="209.5" y="56.5" transform="rotate(-90 209.5 56.5)">S2</text>
<text x="31.4" y="70.2" transform="rotate(-90 31.4 70.2)">1</text>
<text x="34.9" y="70.2" transform="rotate(-90 34.9 70.2)">2</text>
<text x="38.5" y="70.2" transform="rotate(-90 38.5 70.2)">3</text>
<text x="42" y="70.2" transform="rotate(-90 42 70.2)">4</text>
<text x="45.5" y="70.2" transform="rotate(-90 45.5 70.2)">5</text>
<text x="49" y="70.2" transform="rotate(-90 49 70.2)">6</text>
<text x="52.6" y="70.2" transform="rotate(-90 52.6 70.2)">7</text>
<text x="56.1" y="70.2" transform="rotate(-90 56.1 70.2)">8</text>
<text x="59.6" y="70.2" transform="rotate(-90 59.6 70.2)">9</text>
<text x="94.9" y="70.8" transform="rotate(-90 94.9 70.8)">Y4</text>
<text x="98.4" y="70.8" transform="rotate(-90 98.4 70.8)">Y6</text>
<text x="102" y="70.8" transform="rotate(-90 102 70.8)">Z</text>
<text x="105.5" y="70.8" transform="rotate(-90 105.5 70.8)">Y7</text>
<text x="109" y="70.8" transform="rotate(-90 109 70.8)">Y5</text>
<text x="112.5" y="70.8" transform="rotate(-90 112.5 70.8)">E</text>
<text x="116.1" y="70.8" transform="rotate(-90 116.1 70.8)">VEE</text>
<text x="119.6" y="70.8" transform="rotate(-90 119.6 70.8)">GND</text>
<text x="140.8" y="70.8" transform="rotate(-90 140.8 70.8)">Y4</text>
<text x="144.3" y="70.8" transform="rotate(-90 144.3 70.8)">Y6</text>
<text x="147.8" y="70.8" transform="rotate(-90 147.8 70.8)">Z</text>
<text x="151.3" y="70.8" transform="rotate(-90 151.3 70.8)">Y7</text>
<text x="154.9" y="70.8" transform="rotate(-90 154.9 70.8)">Y5</text>
<text x="158.4" y="70.8" transform="rotate(-90 158.4 70.8)">E</text>
<text x="161.9" y="70.8" transform="rotate(-90 161.9 70.8)">VEE</text>
<text x="165.5" y="70.8" transform="rotate(-90 165.5 70.8)">GND</text>
<text x="184.9" y="70.8" transform="rotate(-90 184.9 70.8)">Y4</text>
<text x="188.4" y="70.8" transform="rotate(-90 188.4 70.8)">Y6</text>
<text x="191.9" y="70.8" transform="rotate(-90 191.9 70.8)">Z</text>
<text x="195.4" y="70.8" transform="rotate(-90 195.4 70.8)">Y7</text>
<text x="199" y="70.8" transform="rotate(-90 199 70.8)">Y5</text>
<text x="202.5" y="70.8" transform="rotate(-90 202.5 70.8)">E</text>
<text x="206" y="70.8" transform="rotate(-90 206 70.8)">VEE</text>
<text x="209.5" y="70.8" transform="rotate(-90 209.5 70.8)">GND</text>
<text x="63.1" y="72.2" transform="rotate(-90 63.1 72.2)">10</text>
<text x="93.1" y="74.3" transform="rotate(-90 93.1 74.3)">1</text>
<text x="96.7" y="74.3" transform="rotate(-90 96.7 74.3)">2</text>
<text x="100.2" y="74.3" transform="rotate(-90 100.2 74.3)">3</text>
<text x="103.7" y="74.3" transform="rotate(-90 103.7 74.3)">4</text>
<text x="107.2" y="74.3" transform="rotate(-90 107.2 74.3)">5</text>
<text x="110.8" y="74.3" transform="rotate(-90 110.8 74.3)">6</text>
<text x="114.3" y="74.3" transform="rotate(-90 114.3 74.3)">7</text>
<text x="117.8" y="74.3" transform="rotate(-90 117.8 74.3)">8</text>
<text x="139" y="74.3" transform="rotate(-90 139 74.3)">1</text>
<text x="142.5" y="74.3" transform="rotate(-90 142.5 74.3)">2</text>
<text x="146" y="74.3" transform="rotate(-90 146 74.3)">3</text>
<text x="149.6" y="74.3" transform="rotate(-90 149.6 74.3)">4</text>
<text x="153.1" y="74.3" transform="rotate(-90 153.1 74.3)">5</text>
<text x="156.6" y="74.3" transform="rotate(-90 156.6 74.3)">6</text>
<text x="160.2" y="74.3" transform="rotate(-90 160.2 74.3)">7</text>
<text x="163.7" y="74.3" transform="rotate(-90 163.7 74.3)">8</text>
<text x="183.1" y="74.3" transform="rotate(-90 183.1 74.3)">1</text>
<text x="186.6" y="74.3" transform="rotate(-90 186.6 74.3)">2</text>
<text x="190.1" y="74.3" transform="rotate(-90 190.1 74.3)">3</text>
<text x="193.7" y="74.3" transform="rotate(-90 193.7 74.3)">4</text>
<text x="197.2" y="74.3" transform="rotate(-90 197.2 74.3)">5</text>
<text x="200.7" y="74.3" transform="rotate(-90 200.7 74.3)">6</text>
<text x="204.3" y="74.3" transform="rotate(-90 204.3 74.3)">7</text>
<text x="207.8" y="74.3" transform="rotate(-90 207.8 74.3)">8</text>
<text x="40.6" y="82.7">0x48</text>
<text x="261.1" y="81">0x40</text>
<text x="319.3" y="82.7">0x41</text>
<text x="244.5" y="96.9" transform="rotate(-90 244.5 96.9)">V+</text>
<text x="251.3" y="96.9" transform="rotate(-90 251.3 96.9)">I+</text>
<text x="255" y="96.9" transform="rotate(-90 255 96.9)">I-</text>
<text x="261.9" y="96.9" transform="rotate(-90 261.9 96.9)">V-</text>
<text x="304.4" y="96.9" transform="rotate(-90 304.4 96.9)">V+</text>
<text x="311.3" y="96.9" transform="rotate(-90 311.3 96.9)">I+</text>
<text x="315" y="96.9" transform="rotate(-90 315 96.9)">I-</text>
<text x="321.9" y="96.9" transform="rotate(-90 321.9 96.9)">V-</text>
<text x="242.7" y="104.8" transform="rotate(-90 242.7 104.8)">8</text>
<text x="249.6" y="104.8" transform="rotate(-90 249.6 104.8)">7</text>
<text x="253.3" y="104.8" transform="rotate(-90 253.3 104.8)">6</text>
<text x="260.2" y="104.8" transform="rotate(-90 260.2 104.8)">5</text>
<text x="302.7" y="104.8" transform="rotate(-90 302.7 104.8)">8</text>
<text x="309.6" y="104.8" transform="rotate(-90 309.6 104.8)">7</text>
<text x="313.3" y="104.8" transform="rotate(-90 313.3 104.8)">6</text>
<text x="320.2" y="104.8" transform="rotate(-90 320.2 104.8)">5</text>
<text x="22.2" y="120.5" transform="rotate(-90 22.2 120.5)">1</text>
<text x="25.8" y="120.5" transform="rotate(-90 25.8 120.5)">2</text>
<text x="32.8" y="120.5" transform="rotate(-90 32.8 120.5)">1</text>
<text x="36.3" y="120.5" transform="rotate(-90 36.3 120.5)">2</text>
<text x="43.4" y="120.5" transform="rotate(-90 43.4 120.5)">1</text>
<text x="46.9" y="120.5" transform="rotate(-90 46.9 120.5)">2</text>
<text x="54" y="120.5" transform="rotate(-90 54 120.5)">1</text>
<text x="57.5" y="120.5" transform="rotate(-90 57.5 120.5)">2</text>
<text x="64.6" y="120.5" transform="rotate(-90 64.6 120.5)">1</text>
<text x="68.1" y="120.5" transform="rotate(-90 68.1 120.5)">2</text>
<text x="75.1" y="120.5" transform="rotate(-90 75.1 120.5)">1</text>
<text x="78.7" y="120.5" transform="rotate(-90 78.7 120.5)">2</text>
<text x="85.7" y="120.5" transform="rotate(-90 85.7 120.5)">1</text>
<text x="89.3" y="120.5" transform="rotate(-90 89.3 120.5)">2</text>
<text x="96.3" y="120.5" transform="rotate(-90 96.3 120.5)">1</text>
<text x="99.8" y="120.5" transform="rotate(-90 99.8 120.5)">2</text>
<text x="106.9" y="120.5" transform="rotate(-90 106.9 120.5)">1</text>
<text x="110.4" y="120.5" transform="rotate(-90 110.4 120.5)">2</text>
<text x="117.5" y="120.5" transform="rotate(-90 117.5 120.5)">1</text>
<text x="121" y="120.5" transform="rotate(-90 121 120.5)">2</text>
<text x="128.1" y="120.5" transform="rotate(-90 128.1 120.5)">1</text>
<text x="131.6" y="120.5" transform="rotate(-90 131.6 120.5)">2</text>
<text x="198.1" y="138.5">ANEM</text>
<text x="174.3" y="151.8" transform="rotate(-90 174.3 151.8)">1</text>
<text x="177.8" y="151.8" transform="rotate(-90 177.8 151.8)">2</text>
<text x="181.4" y="151.8" transform="rotate(-90 181.4 151.8)">3</text>
<text x="184.9" y="151.8" transform="rotate(-90 184.9 151.8)">4</text>
<text x="188.4" y="151.8" transform="rotate(-90 188.4 151.8)">5</text>
<text x="192" y="151.8" transform="rotate(-90 192 151.8)">6</text>
<text x="261.7" y="154.3" transform="rotate(90 261.7 154.3)">10k</text>
<text x="184.1" y="166.7" transform="rotate(90 184.1 166.7)">10k</text>
<text x="234.3" y="162.4" transform="rotate(-90 234.3 162.4)">1</text>
<text x="237.8" y="162.4" transform="rotate(-90 237.8 162.4)">2</text>
<text x="241.3" y="162.4" transform="rotate(-90 241.3 162.4)">3</text>
<text x="244.9" y="162.4" transform="rotate(-90 244.9 162.4)">4</text>
<text x="248.4" y="162.4" transform="rotate(-90 248.4 162.4)">5</text>
<text x="251.9" y="162.4" transform="rotate(-90 251.9 162.4)">6</text>
<text x="50.5" y="168.1" transform="rotate(-90 50.5 168.1)">10k</text>
<text x="54" y="168.1" transform="rotate(-90 54 168.1)">10k</text>
<text x="57.6" y="168.1" transform="rotate(-90 57.6 168.1)">10k</text>
<text x="61.1" y="168.1" transform="rotate(-90 61.1 168.1)">10k</text>
<text x="64.6" y="168.1" transform="rotate(-90 64.6 168.1)">10k</text>
<text x="68.1" y="168.1" transform="rotate(-90 68.1 168.1)">10k</text>
<text x="71.7" y="168.1" transform="rotate(-90 71.7 168.1)">10k</text>
<text x="75.2" y="168.1" transform="rotate(-90 75.2 168.1)">10k</text>
<text x="78.7" y="168.1" transform="rotate(-90 78.7 168.1)">10k</text>
<text x="82.3" y="168.1" transform="rotate(-90 82.3 168.1)">10k</text>
<text x="85.8" y="168.1" transform="rotate(-90 85.8 168.1)">10k</text>
<text x="89.3" y="168.1" transform="rotate(-90 89.3 168.1)">10k</text>
<text x="92.8" y="168.1" transform="rotate(-90 92.8 168.1)">10k</text>
<text x="96.4" y="168.1" transform="rotate(-90 96.4 168.1)">10k</text>
<text x="99.9" y="168.1" transform="rotate(-90 99.9 168.1)">10k</text>
<text x="103.4" y="168.1" transform="rotate(-90 103.4 168.1)">10k</text>
<text x="106.9" y="168.1" transform="rotate(-90 106.9 168.1)">10k</text>
<text x="110.5" y="168.1" transform="rotate(-90 110.5 168.1)">10k</text>
<text x="114" y="168.1" transform="rotate(-90 114 168.1)">10k</text>
<text x="117.5" y="168.1" transform="rotate(-90 117.5 168.1)">10k</text>
<text x="196.4" y="168.4" transform="rotate(90 196.4 168.4)">10k</text>
<text x="36.3" y="215.7" transform="rotate(-90 36.3 215.7)">1</text>
<text x="39.9" y="215.7" transform="rotate(-90 39.9 215.7)">2</text>
<text x="46.9" y="215.7" transform="rotate(-90 46.9 215.7)">1</text>
<text x="50.4" y="215.7" transform="rotate(-90 50.4 215.7)">2</text>
<text x="80.4" y="212.2" transform="rotate(-90 80.4 212.2)">1</text>
<text x="84" y="212.2" transform="rotate(-90 84 212.2)">2</text>
<text x="91" y="212.2" transform="rotate(-90 91 212.2)">1</text>
<text x="94.5" y="212.2" transform="rotate(-90 94.5 212.2)">2</text>
<text x="101.6" y="212.2" transform="rotate(-90 101.6 212.2)">1</text>
<text x="105.1" y="212.2" transform="rotate(-90 105.1 212.2)">2</text>
<text x="112.2" y="212.2" transform="rotate(-90 112.2 212.2)">1</text>
<text x="115.7" y="212.2" transform="rotate(-90 115.7 212.2)">2</text>
<text x="122.8" y="212.2" transform="rotate(-90 122.8 212.2)">1</text>
<text x="126.3" y="212.2" transform="rotate(-90 126.3 212.2)">2</text>
<text x="33.5" y="235.7">10k</text>
</g>
<g font-size="3.2" fill="#000080">
<text x="123.1" y="62.7">MUX1</text>
<text x="169" y="62.7">MUX2</text>
<text x="213.1" y="62.7">MUX3</text>
<text x="21.7" y="69.5">H1</text>
<text x="19.1" y="113.9">T0T1</text>
<text x="29.7" y="113.9">T2T3</text>
<text x="40.3" y="113.9">T4T5</text>
<text x="50.8" y="113.9">T6T7</text>
<text x="61.4" y="113.9">T8T9 T10-11T12-13T14-15T16-17T18-19IRR+IRR-</text>
<text x="170.5" y="115.6">RJ1_VELET_ANEM</text>
<text x="174.6" y="119.1">Velet_Anem</text>
<text x="228.8" y="126.2">RJ2_RAIN_GAUGE</text>
<text x="234.6" y="129.7">RainGauge</text>
<text x="290" y="150.9">C2</text>
<text x="328.8" y="150.9">C3</text>
<text x="267.1" y="158">R1</text>
<text x="187.7" y="170.3">R10</text>
<text x="200" y="172.1">R11</text>
<text x="267.1" y="180.9">C1</text>
<text x="32.7" y="209.1">DHT1</text>
<text x="45.9" y="209.1">DHT2</text>
<text x="34.9" y="232.1">R2</text>
</g>
<text font-size="3.2" x="270.7" y="60.8">+5V</text>
<text font-size="2.5" fill="#00f" x="30" y="86.3">T0-T19-VELET-IRR+-IRR-</text>
<g font-size="2.5" fill="#000080">
<text x="76.1" y="205.4">SUPPLY</text>
<text x="88.8" y="205.6">GSDA</text>
<text x="98.9" y="205.6">SCLS0</text>
<text x="109.7" y="205.7">S1S2</text>
</g>
<g font-size="2.5">
<text x="71.7" y="233.5">+5V</text>
<text x="80.3" y="228.2">VCC</text>
<text x="87.2" y="237.1">GND</text>
</g>
<g font-size="2.1" fill="#00f">
<text x="242.7" y="57.4" transform="rotate(-90 242.7 57.4)">1</text>
<text x="247.8" y="57.4" transform="rotate(-90 247.8 57.4)">2</text>
<text x="253.3" y="57.4" transform="rotate(-90 253.3 57.4)">3</text>
<text x="258.4" y="57.4" transform="rotate(-90 258.4 57.4)">4</text>
<text x="302.7" y="57.4" transform="rotate(-90 302.7 57.4)">1</text>
<text x="307.8" y="57.4" transform="rotate(-90 307.8 57.4)">2</text>
<text x="313.3" y="57.4" transform="rotate(-90 313.3 57.4)">3</text>
<text x="318.4" y="57.4" transform="rotate(-90 318.4 57.4)">4</text>
<text x="249.6" y="65.6" transform="rotate(-90 249.6 65.6)">SCL</text>
<text x="260.2" y="65.9" transform="rotate(-90 260.2 65.9)">VCC</text>
<text x="309.5" y="65.6" transform="rotate(-90 309.5 65.6)">SCL</text>
<text x="320.1" y="65.9" transform="rotate(-90 320.1 65.9)">VCC</text>
<text x="244.5" y="66.4" transform="rotate(-90 244.5 66.4)">GND</text>
<text x="255" y="66" transform="rotate(-90 255 66)">SDA</text>
<text x="304.4" y="66.4" transform="rotate(-90 304.4 66.4)">GND</text>
<text x="315" y="66" transform="rotate(-90 315 66)">SDA</text>
</g>
<g font-size="1.8" fill="#00f">
<text x="49" y="71.8">SDA</text>
<text x="56.1" y="71.8">GND</text>
<text x="28.9" y="72.1">A3 A2 A1 A0 ALRT</text>
<text x="44.8" y="73.6">ADDR</text>
<text x="53.3" y="73.6">SCL</text>
<text x="60" y="73.6">VCC</text>
<text x="48" y="148.6">T0</text>
<text x="51.5" y="148.6">T1</text>
<text x="55.1" y="148.6">T2</text>
<text x="58.6" y="148.6">T3</text>
<text x="62.1" y="148.6">T4</text>
<text x="65.6" y="148.6">T5</text>
<text x="69.2" y="148.6">T6</text>
<text x="72.7" y="148.6">T7</text>
<text x="76.2" y="148.6">T8</text>
<text x="79.8" y="148.6">T9</text>
<text x="83" y="148.6">T10 T11 T12 T13 T14 T15 T16 T17 T18 T19</text>
<text x="33.5" y="204.4">3.3 GPIO5 GPIO6 GND</text>
</g>
<text font-size="1.8" fill="#000080" x="118.5" y="205.1">DHT_ANEM@GPIO</text>
</svg>
